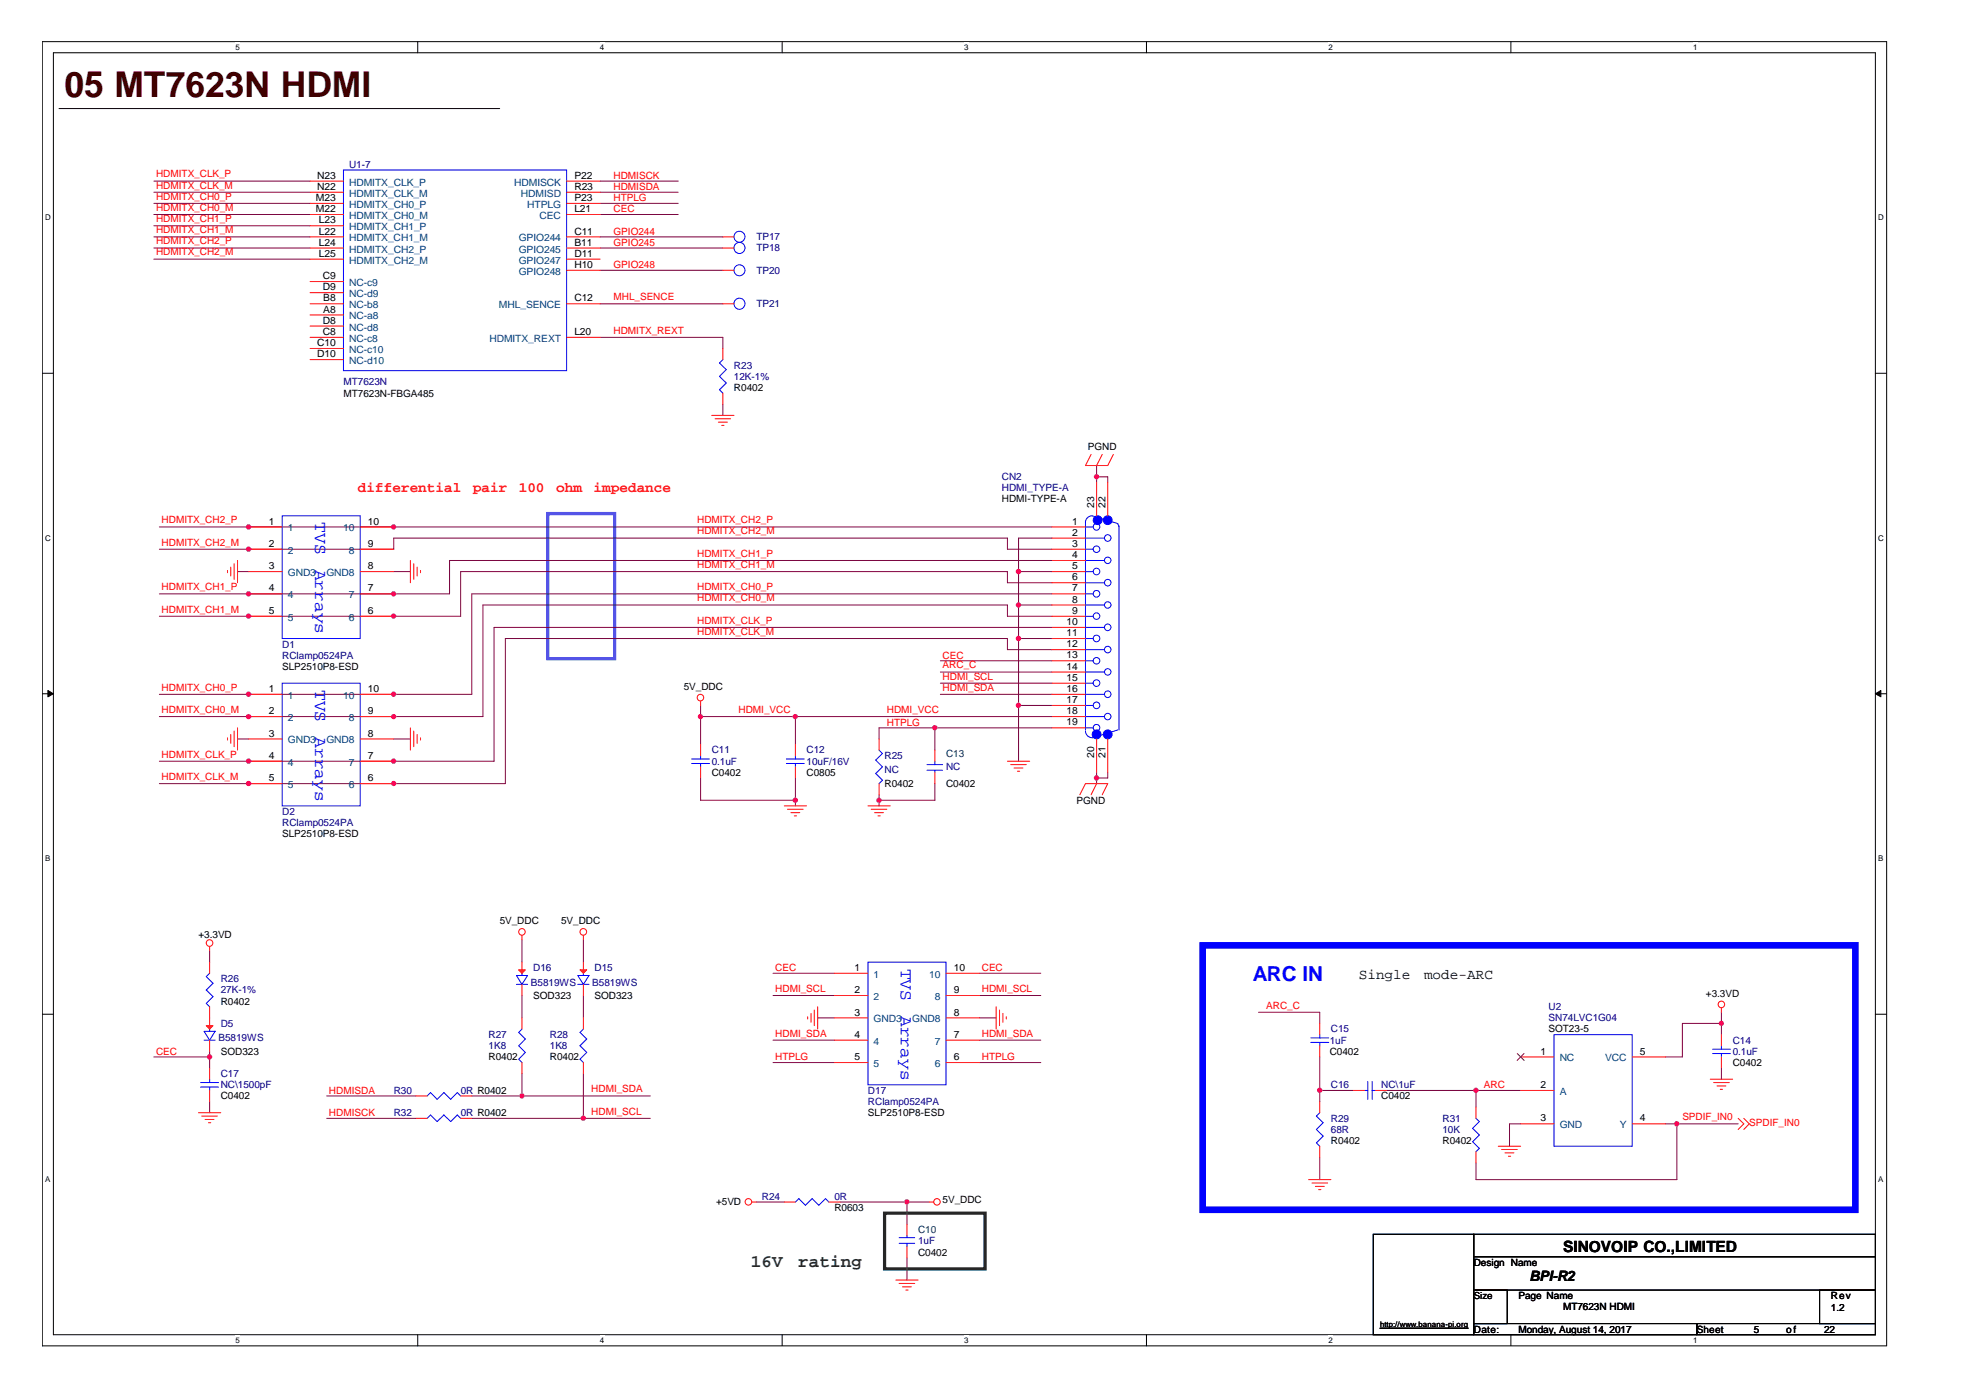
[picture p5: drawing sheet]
<svg xmlns="http://www.w3.org/2000/svg" width="297mm" height="210mm" viewBox="0 0 297 210" stroke-linecap="round" stroke-linejoin="round" font-family="sans-serif">
<path d="M6.3 6.3h277.2v195.9h-277.2zM8 7.9h273.8v192.6h-273.8z" fill="none" stroke="#000" stroke-width=".15"/>
<g fill="#fff">
<path d="M35.4 6.4h.6v1.4h-.6z"/>
<path d="M35.4 200.7h.6v1.4h-.6z"/>
</g>
<path d="M62.8 6.3v1.6M62.8 200.5v1.7" fill="none" stroke="#000" stroke-width=".15"/>
<g fill="#fff">
<path d="M90.1 6.4h.7v1.4h-.7z"/>
<path d="M90.1 200.7h.7v1.4h-.7z"/>
</g>
<path d="M117.5 6.3v1.6M117.5 200.5v1.7" fill="none" stroke="#000" stroke-width=".15"/>
<g fill="#fff">
<path d="M144.9 6.4h.6v1.4h-.6z"/>
<path d="M144.9 200.7h.6v1.4h-.6z"/>
</g>
<path d="M172.3 6.3v1.6M172.3 200.5v1.7" fill="none" stroke="#000" stroke-width=".15"/>
<g fill="#fff">
<path d="M199.6 6.4h.7v1.4h-.7z"/>
<path d="M199.6 200.7h.7v1.4h-.7z"/>
</g>
<path d="M227 6.3v1.6M227 200.5v1.7" fill="none" stroke="#000" stroke-width=".15"/>
<g fill="#fff">
<path d="M254.4 6.4h.6v1.4h-.6z"/>
<path d="M254.4 200.7h.6v1.4h-.6z"/>
<path d="M6.8 32h.8v1.4h-.8z"/>
<path d="M282.2 32h.8v1.4h-.8z"/>
<path d="M6.8 80.1h.8v1.4h-.8z"/>
<path d="M282.2 80.1h.8v1.4h-.8z"/>
</g>
<path d="M6.3 56.1h1.7M281.8 56.1h1.6" fill="none" stroke="#000" stroke-width=".15"/>
<g fill="#fff">
<path d="M6.8 128.3h.8v1.4h-.8z"/>
<path d="M282.2 128.3h.8v1.4h-.8z"/>
</g>
<path d="M6.3 104.2h1.7M281.8 104.2h1.6" fill="none" stroke="#000" stroke-width=".15"/>
<g fill="#000" stroke="#000" stroke-width=".15">
<path d="M7.2 103.8l.8 .4-.8 .5z" fill-rule="evenodd"/>
<path d="M281.8 104.2l.8-.4v.9z" fill-rule="evenodd"/>
</g>
<g fill="#fff">
<path d="M6.8 176.4h.8v1.4h-.8z"/>
<path d="M282.2 176.4h.8v1.4h-.8z"/>
</g>
<path d="M8.9 16.3h66.2M6.3 152.4h1.7M281.8 152.4h1.6M206.3 185.5h15.1v15h-15.1zM221.4 185.5h60.4v3.3h-60.4zM221.4 188.8h60.4v5h-60.4zM221.4 193.8h5.1v5.1h-5.1zM221.4 198.9h33.6v1.6h-33.6zM255 198.9h26.8v1.6h-26.8zM273.4 193.8h8.4v5.1h-8.4z" fill="none" stroke="#000" stroke-width=".15"/>
<path d="M82.3 77.2h10.1v21.8h-10.1z" fill="none" stroke="#0080ff" stroke-width=".49"/>
<path d="M180.7 142h98.1v39.8h-98.1z" fill="none" stroke="#00f" stroke-width=".99"/>
<path d="M132.9 182.3h15.1v8.4h-15.1z" fill="none" stroke="#008000" stroke-width=".49"/>
<g fill="none" stroke="#800040" stroke-width=".15">
<path d="M23.1 28.9h23.5M23.1 30.6h23.5M23.1 35.6h23.5M23.1 37.3h23.5M23.1 32.2h23.5M23.1 27.2h23.5M23.1 33.9h23.5M23.1 38.9h23.5M90.2 28.9h11.7M90.2 30.6h11.7M90.2 35.6h18.4M90.2 37.3h18.4"/>
<path d="M90.2 32.2h11.7M90.2 27.2h11.7M90.2 45.6h18.4M90.2 40.6h18.4M90.2 50.7h18.4v1.7M23.9 79.2h134.2M108.6 60.7v1.7M164.8 69.9v2.6M164.8 71.6h1.6v.9M23.9 82.5h35.3v-1.7h92.2v1.7h6.7M35.7 85.9h1.7M59.2 85.9h2.5"/>
<path d="M141.3 99.3h16.8M153 85.9h5.1M153 90.9h5.1M153 95.9h5.1M158.1 87.6h-6.7v-1.7h-82.2v6.7h-45.3M158.1 80.8h-5.1v33.6M158.1 92.6h-6.7v-1.7h-78.8v16.8h-48.7M158.1 97.6h-6.7v-1.7h-75.5v21.8h-52M158.1 84.2h-90.6v5h-43.6M158.1 89.2h-87.2v15.1h-47M158.1 94.3h-83.9v20.1h-50.3M35.7 111h1.7"/>
<path d="M59.2 111h2.5M105.3 106v5.9M105.3 116.9v3.3h14.2M105.3 107.7h52.8M119.5 107.7v4.2M119.5 116.9v4.2M132.1 119.4v1.7M140.5 117.7v2.5h-8.4M140.5 109.4v3.3M141.3 101h16.8M141.3 104.3h16.8M141.3 102.7h16.8"/>
<path d="M153 106h5.1M158.1 109.4h-26v1.6M164.8 116v1.7M166.4 116v.9h-1.6M23.1 158.8h8.4M31.5 142.9v1.7M31.5 158v2.5M78.4 141.2v3.4M78.4 149.6v3.3M87.7 141.2v3.4M87.7 149.6v3.3M116.1 159.7h9.3"/>
<path d="M116.1 149.6h9.3M116.1 146.2h9.3M116.1 156.3h9.3M122.9 152.9h2.5M147.2 159.7h9.2M147.2 149.6h9.2M147.2 146.2h9.2M147.2 156.3h9.2M147.2 152.9h2.5M189.1 152.1h9.2v1.7M198.3 158.8v6.7M258.6 153.8h-5.8v5h-2.5"/>
<path d="M258.6 152.1v3.4M31.5 165.5v1.7M49.1 168h13.4M49.1 164.7h13.4M70.9 168h26.8M70.9 164.7h26.8M78.4 161.3v3.4M87.7 161.3v6.7M198.3 163.8h5M198.3 173.9v3.3M208.3 163.8h20.2M221.8 163.8v2.5"/>
<path d="M228.5 168.9h-1.7v3.3M250.3 168.9h10.9M251.9 168.9v8.3h-30.1v-2.5M258.6 160.5v1.7M113.6 180.6h4.2M126.2 180.6h13.4M136.3 180.6v3.4M136.3 189v3.3"/>
</g>
<g fill="#f0f" stroke="#f0f" stroke-width=".15">
<circle cx="132.1" cy="120.2" r=".33"/>
<circle cx="164.7" cy="116.9" r=".33"/>
<circle cx="31.5" cy="158.8" r=".33"/>
<circle cx="105.2" cy="107.7" r=".32"/>
<circle cx="119.5" cy="120.2" r=".33"/>
<circle cx="153" cy="85.9" r=".33"/>
<circle cx="153" cy="106" r=".33"/>
<circle cx="153" cy="95.9" r=".33"/>
<circle cx="119.5" cy="107.7" r=".33"/>
<circle cx="140.5" cy="109.3" r=".33"/>
<circle cx="59.1" cy="79.2" r=".32"/>
<circle cx="37.3" cy="79.2" r=".33"/>
<circle cx="37.3" cy="82.5" r=".33"/>
<circle cx="59.1" cy="89.2" r=".32"/>
<circle cx="37.3" cy="89.2" r=".33"/>
<circle cx="59.1" cy="92.6" r=".32"/>
<circle cx="37.3" cy="92.6" r=".33"/>
<circle cx="59.1" cy="104.3" r=".32"/>
<circle cx="37.3" cy="104.3" r=".33"/>
<circle cx="59.1" cy="107.7" r=".32"/>
<circle cx="37.3" cy="107.7" r=".33"/>
<circle cx="59.1" cy="114.4" r=".32"/>
<circle cx="37.3" cy="114.4" r=".33"/>
<circle cx="59.1" cy="117.7" r=".32"/>
<circle cx="37.3" cy="117.7" r=".33"/>
<circle cx="153" cy="90.9" r=".33"/>
<circle cx="87.6" cy="168" r=".33"/>
<circle cx="78.4" cy="164.7" r=".32"/>
<circle cx="221.8" cy="163.8" r=".33"/>
<circle cx="258.6" cy="153.8" r=".32"/>
<circle cx="251.9" cy="168.8" r=".32"/>
<circle cx="198.3" cy="163.8" r=".33"/>
<circle cx="164.8" cy="71.6" r=".33"/>
<circle cx="136.3" cy="180.6" r=".33"/>
</g>
<g fill="none" stroke="#f00" stroke-width=".15">
<path d="M46.6 35.6h5M46.6 37.3h5M46.6 38.9h5M46.6 32.2h5M46.6 30.6h5M46.6 28.9h5M46.6 27.2h5M46.6 33.9h5M85.1 35.6h5.1M85.1 37.3h5.1M85.1 38.9h5.1M85.1 32.2h5.1"/>
<path d="M85.1 30.6h5.1M85.1 28.9h5.1M85.1 27.2h5.1M108.6 35.6h1.7M108.6 37.3h1.7M46.6 47.3h5M46.6 45.6h5M46.6 42.3h5M46.6 52.4h5M46.6 49h5M46.6 44h5M46.6 54h5"/>
<path d="M46.6 50.7h5M85.1 45.6h5.1M85.1 50.7h5.1M85.1 40.6h5.1M108.6 52.4v1.6M108.6 59.1v1.6M108.6 45.6h1.7M108.6 40.6h1.7M37.4 79.2h5M54.1 79.2h5.1M106.9 62.4h3.4M107.4 62.9h2.4"/>
<path d="M107.9 63.4h1.4M108.4 63.9h.4M158.1 79.2h5M163.9 68.3l-.8 1.6h3.3l.9-1.6M164.8 72.5v5M165.6 68.3l-.8 1.6M166.4 72.5v5M34.2 85.7v.4M34.7 85.2v1.3M35.2 84.7v2.4M35.7 84.2v3.4M37.4 82.5h5"/>
<path d="M37.4 85.9h5M37.4 89.2h5M37.4 92.6h5M54.1 82.5h5.1M54.1 85.9h5.1M54.1 89.2h5.1M54.1 92.6h5.1M61.7 84.2v3.4M62.2 84.7v2.4M62.7 85.2v1.3M63.2 85.7v.4M158.1 80.8h5"/>
<path d="M158.1 82.5h5M158.1 84.2h5M158.1 85.9h5M158.1 87.6h5M158.1 89.2h5M158.1 90.9h5M158.1 92.6h5M158.1 94.3h5M158.1 95.9h5M158.1 97.6h5M158.1 99.3h5M34.2 110.9v.3"/>
<path d="M34.7 110.4v1.3M35.2 109.8v2.4M35.7 109.4v3.3M37.4 114.4h5M37.4 117.7h5M37.4 104.3h5M37.4 107.7h5M37.4 111h5M54.1 114.4h5.1M54.1 117.7h5.1M54.1 104.3h5.1M54.1 107.7h5.1"/>
<path d="M54.1 111h5.1M61.7 109.4v3.3M62.2 109.8v2.4M62.7 110.4v1.3M63.2 110.9v.3M105.3 105.3v.7M105.3 111.9v1.7M105.3 115.2v1.7M119.5 111.9v1.7M119.5 115.2v1.7M132.1 111v1.7M132.1 117.7v1.7"/>
<path d="M140.5 112.7v1.7M140.5 116v1.7M151.4 114.4h3.3M151.8 114.9h2.4M152.4 115.4h1.3M152.9 115.9h.3M158.1 101h5M158.1 102.7h5M158.1 104.3h5M158.1 106h5M158.1 107.7h5M158.1 109.4h5"/>
<path d="M162.2 119.4l.9-1.7h3.3l-.8 1.7M164.8 117.7l-.9 1.7M164.8 111v5M166.4 111v5M117.8 121.1h3.4M118.3 121.6h2.4M118.8 122.1h1.4M119.3 122.6h.4M130.4 121.1h3.4M130.9 121.6h2.3M131.4 122.1h1.3M131.9 122.6h.3"/>
<path d="M31.5 142.2v.7M31.5 144.6v1.6M31.5 151.3v3.3M31.5 156.3v1.7M78.4 140.5v.7M78.4 144.6v1.6M78.4 147.9v1.7M78.4 152.9v1.7M78.4 159.7v1.6M87.7 140.5v.7M87.7 144.6v1.6M87.7 147.9v1.7"/>
<path d="M87.7 152.9v1.7M87.7 159.7v1.6M121.3 152.8v.3M121.9 152.3v1.3M122.3 151.8v2.3M122.9 151.3v3.3M125.4 146.2h5M125.4 149.6h5M125.4 152.9h5M125.4 156.3h5M125.4 159.7h5M142.1 146.2h5.1"/>
<path d="M142.1 149.6h5.1M142.1 152.9h5.1M142.1 156.3h5.1M142.1 159.7h5.1M149.7 151.3v3.3M150.2 151.8v2.3M150.7 152.3v1.3M151.2 152.8v.3M198.3 153.8v1.7M198.3 157.1v1.7M228.5 158.8h5M245.2 158.8h5.1"/>
<path d="M258.6 151.4v.7M258.6 155.5v1.6M258.6 158.8v1.7M29.8 167.2h3.4M30.3 167.7h2.4M30.8 168.2h1.4M31.3 168.7h.4M31.5 160.5v1.7M31.5 163.8v1.7M62.5 168h1.7M62.5 164.7h1.7M69.2 168h1.7"/>
<path d="M69.2 164.7h1.7M196.6 177.2h3.4M197.1 177.8h2.4M197.6 178.3h1.4M198.1 178.7h.4M198.3 165.5v1.7M198.3 172.2v1.7M203.3 163.8h1.7M206.7 163.8h1.6M221.8 166.3v1.7M221.8 173.1v1.6M225.1 172.2h3.4"/>
<path d="M225.6 172.7h2.4M226.1 173.2h1.4M226.6 173.7h.4M228.5 163.8h5M228.5 168.9h5M245.2 168.9h5.1M257 162.2h3.3M257.5 162.7h2.3M258 163.2h1.3M258.5 163.7h.3M261.2 168l.8 .9-.8 .8M262 168l.8 .9-.8 .8"/>
<path d="M113 180.6h.6M117.8 180.6h1.7M124.5 180.6h1.7M134.6 192.3h3.3M135.1 192.8h2.3M135.6 193.4h1.3M136.1 193.8h.3M136.3 184v1.6M136.3 187.3v1.7M139.6 180.6h.7"/>
<circle cx="105.2" cy="104.8" r=".49"/>
<circle cx="31.5" cy="141.7" r=".5"/>
<circle cx="78.4" cy="140" r=".49"/>
<circle cx="87.6" cy="140" r=".5"/>
<circle cx="258.6" cy="150.9" r=".49"/>
<circle cx="112.5" cy="180.6" r=".49"/>
<circle cx="140.8" cy="180.6" r=".49"/>
</g>
<path d="M207.3 199.6h13.3" fill="none" stroke="#000" stroke-width=".18"/>
<g fill="none" stroke="#00f" stroke-width=".15">
<path d="M51.6 25.5h33.5v30.2h-33.5zM108.6 54l-.5 .5 1 1-1 1.1 1 .9-1 1.1 .5 .5M42.4 77.5h11.7v18.4h-11.7zM163.1 79.2h1.2M163.1 78.3v31.4M164.1 77.5a.98 .98 0 0 0-1 1M164.1 77.5l3.9 1.2M167.9 78.7l.2 .5M168.1 79v30.7M163.1 80.8h2.8M163.1 82.5h1.2M163.1 84.2h2.8"/>
<path d="M163.1 85.9h1.2M163.1 87.6h2.8M163.1 89.2h1.2M163.1 90.9h2.8M163.1 92.6h1.2M163.1 94.3h2.8M163.1 95.9h1.2M163.1 97.6h2.8M163.1 99.3h1.2M42.4 102.7h11.7v18.4h-11.7zM103.9 114h2.7M103.9 114.7h2.7"/>
<path d="M105.3 113.6v.4M105.3 114.7v.5M118.2 114h2.6M118.2 114.7h2.6M119.5 113.6v.4M119.5 114.7v.5M132.1 112.7l.5 .5-1 1 1 1-1 1 1 1-.5 .5M139.3 114.9h2.3M139.3 115.7h2.3M140.5 114.4v.5M140.5 115.7v.3M163.1 109.8a1 1 0 0 0 1 1"/>
<path d="M163.1 101h2.8M163.1 102.7h1.2M163.1 104.3h2.8M163.1 106h1.2M163.1 107.7h2.8M163.1 109.4h1.2M168 109.7l-3.9 1.2M30.6 155h1.7l-.8 1.3zM30.6 156.3h1.7M31.5 146.2l-.5 .5 1 1-1 1.1 1 .9-1 1.1 .5 .5M31.5 154.6v.4M77.6 146.6h1.7l-.9 1.3z"/>
<path d="M77.6 147.9h1.7M78.4 146.2v.4M78.4 154.6l-.5 .5 1 1-1 1 1 1-1 1 .5 .6M86.8 146.6h1.7l-.8 1.3zM86.8 147.9h1.7M87.7 146.2v.4M87.7 154.6l-.6 .5 1.1 1-1.1 1 1.1 1-1.1 1 .6 .6M130.4 144.6h11.7v18.4h-11.7zM197 156.6h2.6M197 155.9h2.6M198.3 155.5v.4M198.3 156.6v.5"/>
<path d="M233.5 155.5h11.7v16.7h-11.7zM257.3 157.6h2.7M257.3 158.3h2.7M258.6 157.1v.5M258.6 158.3v.5M30.1 162.7h2.7M30.1 163.3h2.7M31.5 162.2v.5M31.5 163.3v.5M64.2 168l.5-.5 1 1 1-1 1 1 1-1 .5 .5M64.2 164.7l.5-.5 1 1 1-1 1 1 1-1 .5 .5M198.3 167.2l-.5 .5 1 1-1 1 1 1-1 1 .5 .5"/>
<path d="M205 163.8h.5M205.5 162.5v2.7M206.2 162.5v2.7M206.2 163.8h.5M221.8 168l.5 .5-1 1 1 1-1 1 1 1-.5 .6M119.5 180.6l.5-.5 1 1 1-1 1 1 1-1 .5 .5M135.1 186.8h2.3M135.1 186h2.3M136.3 185.6v.4M136.3 186.8v.5"/>
<circle cx="111.1" cy="37.3" r=".83"/>
<circle cx="111.1" cy="35.6" r=".83"/>
<circle cx="111.1" cy="45.6" r=".83"/>
<circle cx="111.1" cy="40.6" r=".83"/>
<circle cx="164.7" cy="79.2" r=".5"/>
<circle cx="164.7" cy="85.9" r=".5"/>
<circle cx="164.7" cy="89.2" r=".5"/>
<circle cx="164.7" cy="95.9" r=".5"/>
<circle cx="164.8" cy="99.3" r=".49"/>
<circle cx="164.8" cy="82.5" r=".49"/>
<circle cx="164.8" cy="92.6" r=".49"/>
<circle cx="166.4" cy="80.8" r=".49"/>
<circle cx="166.4" cy="94.3" r=".49"/>
<circle cx="166.4" cy="87.5" r=".49"/>
<circle cx="166.4" cy="97.6" r=".49"/>
<circle cx="166.4" cy="90.9" r=".49"/>
<circle cx="166.4" cy="84.2" r=".49"/>
<circle cx="164.7" cy="106" r=".5"/>
<circle cx="164.7" cy="102.6" r=".5"/>
<circle cx="164.8" cy="109.3" r=".49"/>
<circle cx="166.4" cy="104.3" r=".49"/>
<circle cx="166.4" cy="101" r=".49"/>
<circle cx="166.4" cy="107.7" r=".49"/>
</g>
<path d="M228 158.3l1 1M229 158.3l-1.1 1" fill="none" stroke="#804000" stroke-width=".15"/>
<g fill="#f00" stroke="#f00" stroke-width=".15">
<path d="M87.1 145.7h1.1l-.5 .5z" fill-rule="evenodd"/>
<path d="M77.9 145.7h1l-.5 .5z" fill-rule="evenodd"/>
<path d="M31 154.1h1l-.5 .5z" fill-rule="evenodd"/>
</g>
<g fill="#00f" stroke="#00f" stroke-width=".15">
<circle cx="166.4" cy="110.3" r=".66"/>
<circle cx="166.4" cy="78.2" r=".66"/>
<circle cx="164.9" cy="78.2" r=".66"/>
<circle cx="164.8" cy="110.3" r=".66"/>
</g>
<text font-size="5.3" fill="#400000" x="9.7" y="14.6">05 MT7623N HDMI</text>
<text font-size="3.1" fill="#00f" x="188.2" y="147.4">ARC IN</text>
<g font-size="2.7" fill="#00f">
<text x="47.3" y="78.5" transform="rotate(90 47.3 78.5)">TVS</text>
<text x="47.3" y="85.6" transform="rotate(90 47.3 85.6)">Arrays</text>
<text x="47.3" y="103.6" transform="rotate(90 47.3 103.6)">TVS</text>
<text x="47.3" y="110.8" transform="rotate(90 47.3 110.8)">Arrays</text>
<text x="135.3" y="145.6" transform="rotate(90 135.3 145.6)">TVS</text>
<text x="135.3" y="152.7" transform="rotate(90 135.3 152.7)">Arrays</text>
</g>
<g font-size="2.7" fill="#008000">
<text x="112.8" y="190.4">16V</text>
<text x="119.9" y="190.4">rating</text>
</g>
<text font-size="2.3" x="234.8" y="188.1">SINOVOIP CO.,LIMITED</text>
<g font-size="2.2" fill="#f00">
<text x="53.8" y="73.9">differential</text>
<text x="71" y="73.9">pair</text>
<text x="77.9" y="73.9">100</text>
<text x="83.6" y="73.9">ohm</text>
<text x="89.2" y="73.9">impedance</text>
</g>
<g font-size="2.2">
<text x="204.2" y="147.1">Single</text>
<text x="214" y="147.1">mode-ARC</text>
<text x="229.8" y="192.5">BPI-R2</text>
</g>
<g font-size="1.5" fill="#f00">
<text x="23.5" y="26.7">HDMITX_CLK_P</text>
<text x="23.5" y="28.3">HDMITX_CLK_M</text>
<text x="92.2" y="28.5">HDMISDA</text>
<text x="92.2" y="26.9">HDMISCK</text>
<text x="23.5" y="30">HDMITX_CH0_P</text>
<text x="23.5" y="31.7">HDMITX_CH0_M</text>
<text x="23.5" y="33.4">HDMITX_CH1_P</text>
<text x="23.5" y="35">HDMITX_CH1_M</text>
<text x="92.2" y="30.2">HTPLG</text>
<text x="92.2" y="35.3">GPIO244</text>
<text x="92.2" y="31.9">CEC</text>
<text x="23.5" y="36.7">HDMITX_CH2_P</text>
<text x="23.5" y="38.4">HDMITX_CH2_M</text>
<text x="92.2" y="40.3">GPIO248</text>
<text x="92.2" y="36.9">GPIO245</text>
<text x="92.2" y="45.1">MHL_SENCE</text>
<text x="92.2" y="50.1">HDMITX_REXT</text>
<text x="24.3" y="78.6">HDMITX_CH2_P</text>
<text x="24.3" y="82">HDMITX_CH2_M</text>
<text x="104.8" y="78.6">HDMITX_CH2_P</text>
<text x="104.8" y="80.3">HDMITX_CH2_M</text>
<text x="104.8" y="83.7">HDMITX_CH1_P</text>
<text x="24.3" y="88.7">HDMITX_CH1_P</text>
<text x="104.8" y="85.3">HDMITX_CH1_M</text>
<text x="104.8" y="88.7">HDMITX_CH0_P</text>
<text x="24.3" y="92">HDMITX_CH1_M</text>
<text x="104.8" y="90.4">HDMITX_CH0_M</text>
<text x="104.8" y="93.7">HDMITX_CLK_P</text>
<text x="104.8" y="95.4">HDMITX_CLK_M</text>
<text x="141.6" y="98.9">CEC</text>
<text x="141.6" y="100.4">ARC_C</text>
<text x="24.3" y="103.8">HDMITX_CH0_P</text>
<text x="24.3" y="107.1">HDMITX_CH0_M</text>
<text x="111" y="107.1">HDMI_VCC</text>
<text x="133.2" y="107.1">HDMI_VCC</text>
<text x="141.6" y="102.1">HDMI_SCL</text>
<text x="141.6" y="103.8">HDMI_SDA</text>
<text x="24.3" y="113.8">HDMITX_CLK_P</text>
<text x="133.2" y="109">HTPLG</text>
<text x="24.3" y="117.2">HDMITX_CLK_M</text>
<text x="116.5" y="149">HDMI_SCL</text>
<text x="116.5" y="145.9">CEC</text>
<text x="147.5" y="149">HDMI_SCL</text>
<text x="147.5" y="145.9">CEC</text>
<text x="116.5" y="155.7">HDMI_SDA</text>
<text x="147.5" y="155.7">HDMI_SDA</text>
<text x="190.2" y="151.5">ARC_C</text>
<text x="23.5" y="158.5">CEC</text>
<text x="116.5" y="159.3">HTPLG</text>
<text x="147.5" y="159.3">HTPLG</text>
<text x="49.4" y="167.7">HDMISCK</text>
<text x="49.4" y="164.3">HDMISDA</text>
<text x="88.8" y="167.5">HDMI_SCL</text>
<text x="88.8" y="164.1">HDMI_SDA</text>
<text x="222.9" y="163.5">ARC</text>
<text x="252.8" y="168.3">SPDIF_IN0</text>
<text x="262.8" y="169.2">SPDIF_IN0</text>
</g>
<g font-size="1.5">
<text x="47.6" y="28.5">N22</text>
<text x="47.6" y="26.9">N23</text>
<text x="86.3" y="26.9">P22</text>
<text x="86.3" y="28.5">R23</text>
<text x="47.5" y="31.9">M22</text>
<text x="47.5" y="30.2">M23</text>
<text x="47.9" y="35.2">L22</text>
<text x="47.9" y="33.6">L23</text>
<text x="86.3" y="35.2">C11</text>
<text x="86.3" y="30.2">P23</text>
<text x="86.3" y="31.9">L21</text>
<text x="47.9" y="36.9">L24</text>
<text x="47.9" y="38.6">L25</text>
<text x="48.5" y="41.9">C9</text>
<text x="86.3" y="36.9">B11</text>
<text x="86.3" y="38.6">D11</text>
<text x="86.3" y="40.3">H10</text>
<text x="48.5" y="43.6">D9</text>
<text x="48.6" y="47">A8</text>
<text x="48.6" y="45.3">B8</text>
<text x="86.3" y="45.3">C12</text>
<text x="47.6" y="52">C10</text>
<text x="47.6" y="53.7">D10</text>
<text x="48.5" y="48.6">D8</text>
<text x="48.5" y="50.3">C8</text>
<text x="86.3" y="50.3">L20</text>
<text x="51.6" y="59.6">MT7623N-FBGA485</text>
<text x="110.3" y="58.7">R0402</text>
<text x="163.4" y="67.6">PGND</text>
<text x="150.5" y="75.5">HDMI-TYPE-A</text>
<text x="164.4" y="76.3" transform="rotate(-90 164.4 76.3)">23</text>
<text x="166.1" y="76.3" transform="rotate(-90 166.1 76.3)">22</text>
<text x="40.4" y="78.8">1</text>
<text x="40.4" y="82.2">2</text>
<text x="55.3" y="82.2">9</text>
<text x="55.3" y="78.8">10</text>
<text x="161.1" y="78.8">1</text>
<text x="161.1" y="80.5">2</text>
<text x="161.1" y="82.2">3</text>
<text x="161.1" y="83.9">4</text>
<text x="40.4" y="85.5">3</text>
<text x="40.4" y="88.9">4</text>
<text x="55.3" y="88.9">7</text>
<text x="55.3" y="85.5">8</text>
<text x="161.1" y="85.5">5</text>
<text x="161.1" y="87.2">6</text>
<text x="161.1" y="88.9">7</text>
<text x="40.4" y="92.2">5</text>
<text x="55.3" y="92.2">6</text>
<text x="160.2" y="93.9">10</text>
<text x="160.2" y="95.6">11</text>
<text x="161.1" y="90.5">8</text>
<text x="161.1" y="92.2">9</text>
<text x="42.4" y="100.6">SLP2510P8-ESD</text>
<text x="160.2" y="97.3">12</text>
<text x="160.2" y="98.9">13</text>
<text x="160.2" y="100.6">14</text>
<text x="40.4" y="104">1</text>
<text x="40.4" y="107.3">2</text>
<text x="55.3" y="107.3">9</text>
<text x="55.3" y="104">10</text>
<text x="102.7" y="103.7">5V_DDC</text>
<text x="160.2" y="102.3">15</text>
<text x="160.2" y="104">16</text>
<text x="160.2" y="105.6">17</text>
<text x="160.2" y="107.3">18</text>
<text x="40.4" y="110.7">3</text>
<text x="55.3" y="110.7">8</text>
<text x="160.2" y="109">19</text>
<text x="164.4" y="113.9" transform="rotate(-90 164.4 113.9)">20</text>
<text x="166.1" y="113.9" transform="rotate(-90 166.1 113.9)">21</text>
<text x="40.4" y="114">4</text>
<text x="40.4" y="117.4">5</text>
<text x="55.3" y="117.4">6</text>
<text x="55.3" y="114">7</text>
<text x="106.9" y="116.6">C0402</text>
<text x="121.2" y="116.6">C0805</text>
<text x="132.9" y="118.3">R0402</text>
<text x="142.1" y="118.3">C0402</text>
<text x="42.4" y="125.8">SLP2510P8-ESD</text>
<text x="161.8" y="120.8">PGND</text>
<text x="29.8" y="140.9">+3.3VD</text>
<text x="75.1" y="138.9">5V_DDC</text>
<text x="84.3" y="138.9">5V_DDC</text>
<text x="128.4" y="145.9">1</text>
<text x="128.4" y="149.2">2</text>
<text x="143.3" y="149.2">9</text>
<text x="143.3" y="145.9">10</text>
<text x="256.3" y="149.8">+3.3VD</text>
<text x="33.2" y="150.9">R0402</text>
<text x="80.1" y="150.1">SOD323</text>
<text x="89.3" y="150.1">SOD323</text>
<text x="128.4" y="152.6">3</text>
<text x="128.4" y="155.9">4</text>
<text x="143.3" y="155.9">7</text>
<text x="143.3" y="152.6">8</text>
<text x="232.7" y="155.1">SOT23-5</text>
<text x="33.2" y="158.5">SOD323</text>
<text x="73.4" y="159.3">R0402</text>
<text x="82.6" y="159.3">R0402</text>
<text x="128.4" y="159.3">5</text>
<text x="143.3" y="159.3">6</text>
<text x="199.8" y="158.5">C0402</text>
<text x="231.5" y="158.4">1</text>
<text x="246.4" y="158.4">5</text>
<text x="260.3" y="160.2">C0402</text>
<text x="33.2" y="165.2">C0402</text>
<text x="130.4" y="167.7">SLP2510P8-ESD</text>
<text x="207.5" y="165.2">C0402</text>
<text x="231.5" y="163.5">2</text>
<text x="200" y="171.9">R0402</text>
<text x="216.7" y="171.9">R0402</text>
<text x="231.5" y="168.5">3</text>
<text x="246.4" y="168.5">4</text>
<text x="107.6" y="181.1">+5VD</text>
<text x="125.4" y="182">R0603</text>
<text x="141.6" y="180.8">5V_DDC</text>
<text x="137.9" y="188.7">C0402</text>
<text x="221.4" y="190.2">Design Name</text>
<text x="221.4" y="195.1">Size</text>
<text x="228.1" y="195.2">Page Name</text>
<text x="234.8" y="196.9">MT7623N HDMI</text>
<text x="275.1" y="197">1.2</text>
<text x="275.1" y="195.2">Rev</text>
<text x="221.4" y="200.2">Date:</text>
<text x="228.1" y="200.2">Monday, August 14, 2017</text>
<text x="255" y="200.2">Sheet</text>
<text x="263.5" y="200.2">5</text>
<text x="268.4" y="200.2">of</text>
<text x="274.1" y="200.2">22</text>
</g>
<g font-size="1.5" fill="#000080">
<text x="52.5" y="25.2">U1-7</text>
<text x="113.6" y="36.1">TP17</text>
<text x="113.6" y="37.8">TP18</text>
<text x="113.6" y="41.1">TP20</text>
<text x="113.6" y="46.2">TP21</text>
<text x="51.6" y="57.9">MT7623N</text>
<text x="110.3" y="55.4">R23</text>
<text x="110.3" y="57.1">12K-1%</text>
<text x="150.5" y="72.2">CN2</text>
<text x="150.5" y="73.8">HDMI_TYPE-A</text>
<text x="42.4" y="97.3">D1</text>
<text x="42.4" y="99">RClamp0524PA</text>
<text x="106.9" y="113.2">C11</text>
<text x="121.2" y="113.2">C12</text>
<text x="106.9" y="114.9">0.1uF</text>
<text x="121.2" y="114.9">10uF/16V</text>
<text x="132.9" y="114.1">R25</text>
<text x="132.9" y="116.1">NC</text>
<text x="142.1" y="115.7">NC</text>
<text x="42.4" y="122.4">D2</text>
<text x="42.4" y="124.1">RClamp0524PA</text>
<text x="33.2" y="147.6">R26</text>
<text x="33.2" y="149.3">27K-1%</text>
<text x="79.8" y="148.1">B5819WS</text>
<text x="80.1" y="145.9">D16</text>
<text x="89" y="148.1">B5819WS</text>
<text x="89.3" y="145.9">D15</text>
<text x="33.2" y="154.3">D5</text>
<text x="73.4" y="156">R27</text>
<text x="82.6" y="156">R28</text>
<text x="200" y="155.1">C15</text>
<text x="232.7" y="151.8">U2</text>
<text x="232.7" y="153.5">SN74LVC1G04</text>
<text x="32.8" y="156.5">B5819WS</text>
<text x="33.2" y="161.8">C17</text>
<text x="73.4" y="157.6">1K8</text>
<text x="82.6" y="157.6">1K8</text>
<text x="199.8" y="156.8">1uF</text>
<text x="260.3" y="156.8">C14</text>
<text x="260.3" y="158.5">0.1uF</text>
<text x="33.2" y="163.5">NC\1500pF</text>
<text x="59.2" y="167.7">R32</text>
<text x="59.2" y="164.4">R30</text>
<text x="69.2" y="167.7">0R R0402</text>
<text x="69.2" y="164.4">0R R0402</text>
<text x="130.4" y="164.4">D17</text>
<text x="130.4" y="166">RClamp0524PA</text>
<text x="200" y="163.5">C16</text>
<text x="207.5" y="163.5">NC\1uF</text>
<text x="200" y="168.5">R29</text>
<text x="200" y="170.2">68R</text>
<text x="216.7" y="168.5">R31</text>
<text x="216.7" y="170.2">10K</text>
<text x="114.5" y="180.3">R24</text>
<text x="125.4" y="180.3">0R</text>
<text x="137.9" y="187">1uF</text>
</g>
<g font-size="1.5" fill="#004080">
<text x="52.5" y="29.6">HDMITX_CLK_M</text>
<text x="52.5" y="27.9">HDMITX_CLK_P</text>
<text x="77.3" y="27.9">HDMISCK</text>
<text x="78.3" y="29.6">HDMISD</text>
<text x="52.5" y="32.9">HDMITX_CH0_M</text>
<text x="52.5" y="31.2">HDMITX_CH0_P</text>
<text x="52.5" y="34.6">HDMITX_CH1_P</text>
<text x="79.2" y="31.2">HTPLG</text>
<text x="81.1" y="32.9">CEC</text>
<text x="52.5" y="36.3">HDMITX_CH1_M</text>
<text x="52.5" y="37.9">HDMITX_CH2_P</text>
<text x="52.5" y="39.6">HDMITX_CH2_M</text>
<text x="77.9" y="37.9">GPIO245</text>
<text x="77.9" y="36.3">GPIO244</text>
<text x="77.9" y="39.6">GPIO247</text>
<text x="77.9" y="41.3">GPIO248</text>
<text x="52.5" y="48">NC-a8</text>
<text x="52.5" y="46.3">NC-b8</text>
<text x="52.5" y="43">NC-c9</text>
<text x="52.5" y="44.7">NC-d9</text>
<text x="75" y="46.3">MHL_SENCE</text>
<text x="52.5" y="53">NC-c10</text>
<text x="52.5" y="49.7">NC-d8</text>
<text x="52.5" y="51.4">NC-c8</text>
<text x="73.5" y="51.4">HDMITX_REXT</text>
<text x="52.5" y="54.7">NC-d10</text>
<text x="43.2" y="79.9">1</text>
<text x="43.2" y="83.2">2</text>
<text x="51.6" y="79.9">10</text>
<text x="52.4" y="83.2">8</text>
<text x="43.2" y="86.6">GND3</text>
<text x="43.2" y="89.9">4</text>
<text x="49" y="86.6">GND8</text>
<text x="52.4" y="89.9">7</text>
<text x="43.2" y="93.3">5</text>
<text x="52.4" y="93.3">6</text>
<text x="43.2" y="105">1</text>
<text x="51.6" y="105">10</text>
<text x="43.2" y="108.3">2</text>
<text x="43.2" y="111.7">GND3</text>
<text x="49" y="111.7">GND8</text>
<text x="52.4" y="108.3">8</text>
<text x="43.2" y="115.1">4</text>
<text x="43.2" y="118.4">5</text>
<text x="52.4" y="118.4">6</text>
<text x="52.4" y="115.1">7</text>
<text x="131.3" y="146.9">1</text>
<text x="139.6" y="146.9">10</text>
<text x="131.3" y="150.3">2</text>
<text x="131.3" y="153.6">GND3</text>
<text x="137.1" y="153.6">GND8</text>
<text x="140.4" y="150.3">8</text>
<text x="131.3" y="157">4</text>
<text x="131.3" y="160.3">5</text>
<text x="140.4" y="160.3">6</text>
<text x="140.4" y="157">7</text>
<text x="234.3" y="159.5">NC</text>
<text x="241.2" y="159.5">VCC</text>
<text x="234.3" y="164.5">A</text>
<text x="234.3" y="169.5">GND</text>
<text x="243.4" y="169.5">Y</text>
</g>
<g font-size="1.5" fill="#004040">
<text x="142.1" y="113.7">C13</text>
<text x="137.9" y="185.3">C10</text>
</g>
<g font-size="1.2">
<text x="35.4" y="7.5">5</text>
<text x="90.1" y="7.5">4</text>
<text x="144.9" y="7.5">3</text>
<text x="199.6" y="7.5">2</text>
<text x="254.4" y="7.5">1</text>
<text x="6.8" y="33.1">D</text>
<text x="282.2" y="33.1">D</text>
<text x="6.8" y="81.2">C</text>
<text x="282.2" y="81.2">C</text>
<text x="6.8" y="129.4">B</text>
<text x="282.2" y="129.4">B</text>
<text x="6.8" y="177.5">A</text>
<text x="282.2" y="177.5">A</text>
<text x="35.4" y="201.8">5</text>
<text x="90.1" y="201.8">4</text>
<text x="144.9" y="201.8">3</text>
<text x="199.6" y="201.8">2</text>
<text x="207.3" y="199.4">http://www.banana-pi.org</text>
<text x="254.4" y="201.8">1</text>
</g>
</svg>
